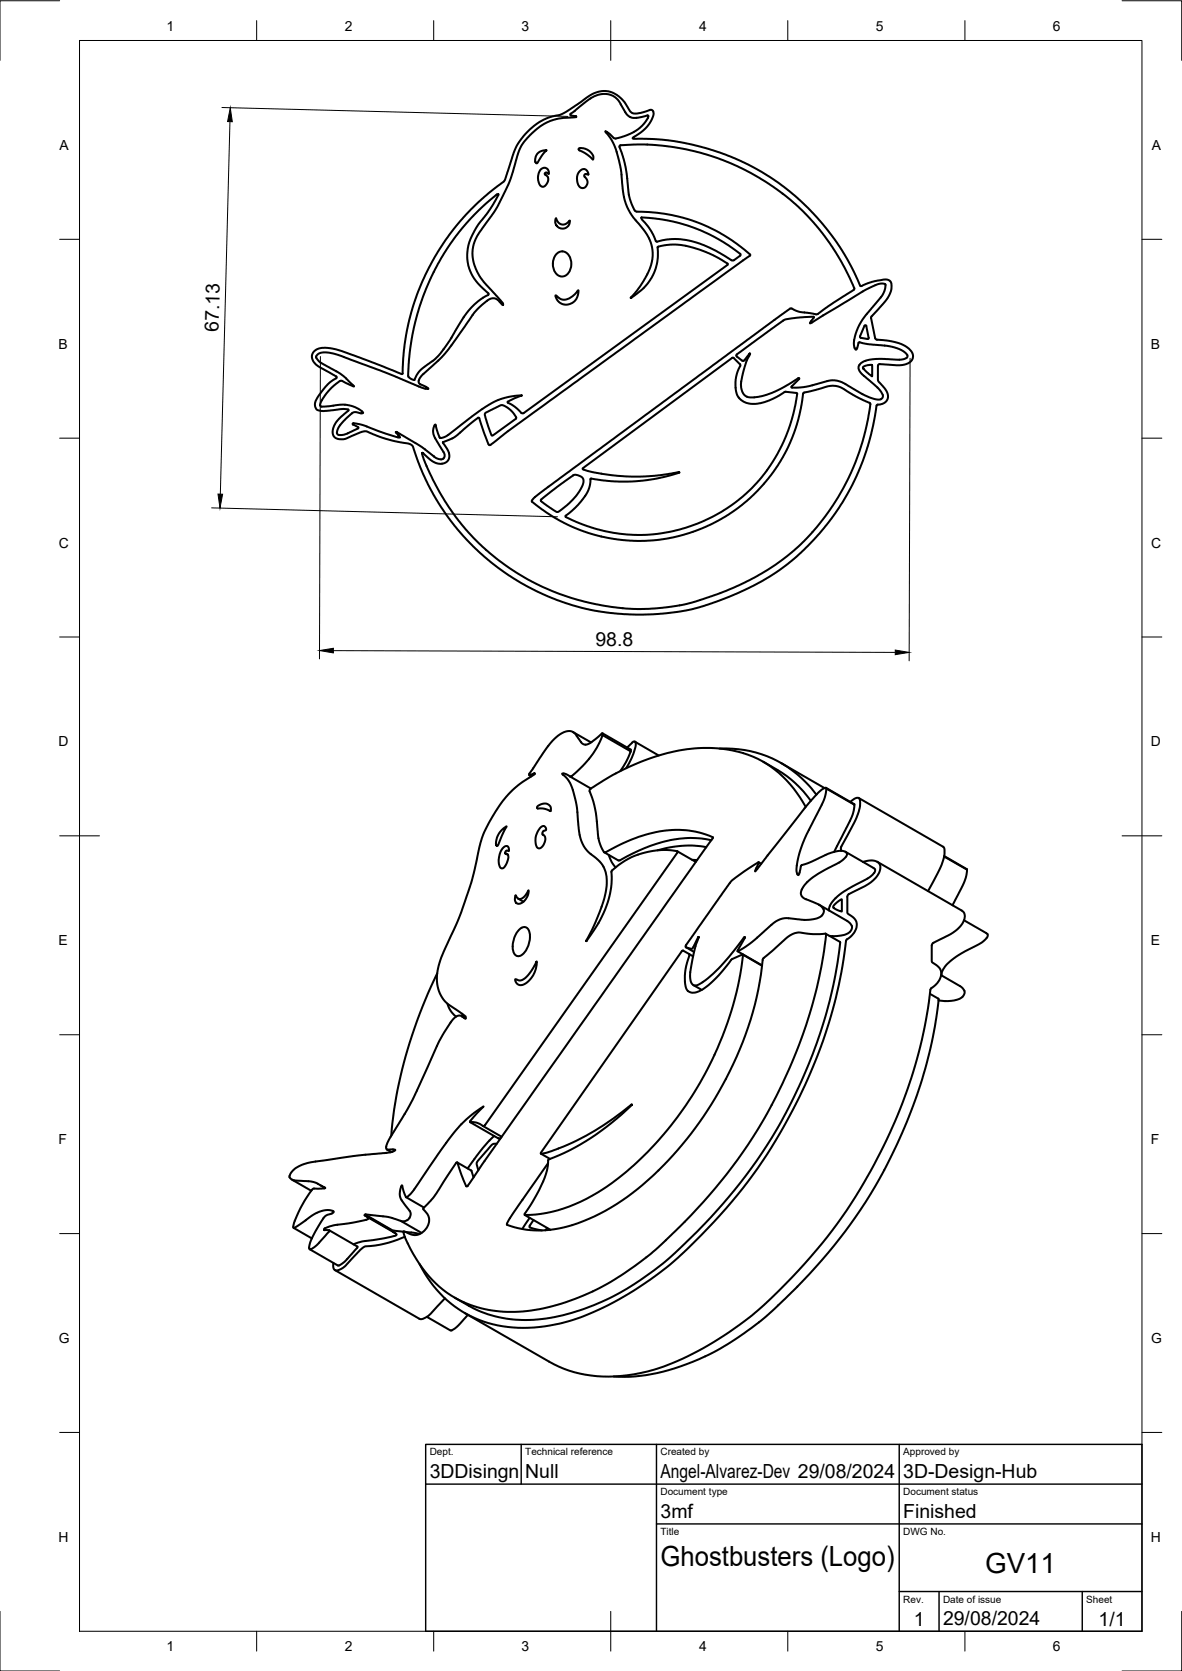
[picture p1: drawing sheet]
<svg xmlns="http://www.w3.org/2000/svg" width="297mm" height="420mm" viewBox="0 0 297 420" stroke-linecap="round" stroke-linejoin="round" font-family="sans-serif">
<!-- layer: Visible -->
<g fill="none" stroke="#000" stroke-width=".51">
<path d="M135.2 38.5l1.1-.6a.81 .81 0 0 1 1-.1l-1.1 1.3-1.1 1.8-.3 .2-.3-.5v-.6l.2-.9zM143.4 28.6l5.4-4.1 1.7-.7 1.8-.2 1.5 .4 1.2 .8 .6 .7 1.7 3 1.1 .9 1.3 .3 3.2-.6-.1 .5-.8 1.3-1.7 1.7-2.6 1.3-3 .9M143.4 28.6l-.1 .3 .2 .1M143.5 29.1l1.2 .1 .1 .2-4.5 .4-1.8 .5-1.7 .8-2.2 1.6-2.9 3-1.3 2.4-2 6.8-2 4.2-2 3.9-4.1 5.7-1 2-.4 1.3-.2 1.9 .2 1.6 .7 2.1 .9 1.8 1.1 1.5 4.7 5.2 .1 .6-1.4-1.3a2.39 2.39 0 0 0-3.2 .7l-2.7 2.6-7.3 10.3-5.7 5.3-.9 1.4M145.5 37.3l1.5 .1 1.1 .6 1 1.2v.9l-1.9-1.5-1.7-.9zM154.8 34.8h-.5l-1.2-1.2-1-.6 1.8 2.6 1 2.4 1.1 4.5 .7 6.2 .8 3 1.5 2.7 3.5 4.5 1 2 .5 2-.1 2.4-1 3.2-2.1 3.6-2.3 2.8M156 36.5l6-.2 5.3 .4 5.1 .8 6.1 1.6 5.2 2 5.2 2.5 5.4 3.3 4.2 3.2 4.1 3.9 4.6 5.4 1.9 2.7 2.5 4 3.1 6.3-.2 .5-8.1 5.4a2.55 2.55 0 0 1-3 .4l-2.1-.2-1.4-.4a1.34 1.34 0 0 0-2.1 0l-60.9 45-2.5 1.9-.8 1.1 3.9 2.9 4.8 2.8 4.5 1.8 4.6 1.4 5.2 .8 5.4 .2 5.4-.5 4.2-1 5.7-2 5.7-3.1 4.6-3.4 2.8-2.6 2.1-2.4 3-4.1 1.8-3 1.3-2.8 2.1-5.8 1.3-6.6 6.1-1.6h2.1l1.3 .4 3.7 2.2 3.3 1.6 .2 .4M156 36.5l-.2 .1a2.17 2.17 0 0 0 .4 1.8l1.1 4 .9 7.1a9.2 9.2 0 0 0 1.6 3.7l5.2 .3 2.9 .4a42 42 0 0 1 20.6 10.1M164.2 28.1l-.1 1.1-1.4 2.5-1.5 1.5-2.1 1.4-.1 .2 8.6 .4 4.4 .7 5.2 1.3 5 1.6 4 1.7 3.9 2 3.7 2.2 3.3 2.3 3.3 2.8 2.7 2.5 3.8 4.2 2.8 3.6 2.4 3.7 1.9 3.3 2.1 4.7a1.23 1.23 0 0 0 1.4-.3l2.6-.9 2.8-.3 .7 .3 .4 .6-.1 2.1a13.1 13.1 0 0 1-3.6 4.9l-1.4 1.6 1 5.2 .5 .4M164.2 28a.82 .82 0 0 0-1.4-.2l-2.6 .7h-1.2l-.7-.5-1.4-2.4-1.9-1.7-2-.9-1.4-.1-1 .1-2.2 .9-6.8 4.6-1.1 .5-2.7 .6-2.1 1-1.4 1-2.3 2.1-1.3 1.7-1.1 1.8-2.8 8.2-6.4 5.3-4.8 5-3.7 4.7-4.1 6.8-3.1 7-1.9 6.4-1.1 6.1-.5 7.2M119.5 53.7l3.8-3.5 1.6-1.3h.4l-2.2 3.8-2.9 3.8-1 1.6-1.3 2.8-.5 2.6 .3 3.2 .8 2.2 1.6 2.3 2.5 2.4a.44 .44 0 0 1 .1 .6 .44 .44 0 0 1-.5 .2l-2 1.3-2.2 2.1-1.7 2.3-3 5-2.6 3.7-1.5 1.6-3.5 2.6-1.3 2a.59 .59 0 0 1-.5 .5 .59 .59 0 0 1-.6-.3l-.6-.4-.1-.7 .2-3.5 .7-5.4 1.4-6.2 1.7-5.2 2.8-6.2 3-5.1 2.9-4.1zM135.8 42.7l.7-.5h.6l.5 .3 .3 .7v.6l-.6-.4-.4 .2 .7 .8 .2 .9-.4 1-.9 .7-.8-.4-.5-1.3 .1-1.6z"/>
<path d="M139.7 54.9l.7 1.1 1 .5 .9-.3 .9-.7-.2 1-.5 .6-.6 .3-1.4-.1-.7-.6-.2-.5zM147.2 43.8a.57 .57 0 0 0-.4 .5 .57 .57 0 0 0 .5 .5l.4 .9-.4 1.1-.7 .5-.7-.1-.5-.6-.3-1-.1-1.1 .2-.7 .7-1 1-.3 .6 .4 .4 .8-.1 .2-.6-.1M161.2 54.7l.1 .5 1.5 1.6 1 1.5 1 2.3M161.2 54.7l6.4 .7 3.3 .7 3.1 1 5.7 2.5 3.5 2.2 2.8 2M139.6 74.3l1.4 .9 1.3 .1 1.7-.9 1.4-1.4-.2 1.2-.6 1.3-.7 .6-1 .4h-1.3l-1-.4-.6-.7zM140 63.8a2.03 2.03 0 0 1 2.1-.5 2.03 2.03 0 0 1 1.3 1.8 3.5 3.5 0 0 1-1.7 4.4 2.64 2.64 0 0 1-2.8-3.2l.3-1.4zM158.5 74.9h.1M158.5 74.9l3.2-2.4 2.2-2.9 .7-1.5 .6-2.1 .1-1.6-.1-2.2 .2-.2 3.5-.5 2.4 .1 1.8 .4 5.1 1.7 2.5 1.3 2.2 1.3-.1 .3-51.2 37.3M164.8 60.6l.3 .2 2.8-.6a23.3 23.3 0 0 1 14.6 4.4l1.3 .8M186 64.3l-1.6 1.1h-.5M186 63.8v.5M188.5 64a.55 .55 0 0 1-.6 .6l-60.5 44-3 2.4a1.73 1.73 0 0 1-1.5 .8l-1.3-3-1.2-3.6-.2-.2-6 4.9-2.9 1.3 1.3 2.2 .3 1.1a2.34 2.34 0 0 1-3.6 1.8l-1.2-.7-2-1.7 .1 .7 .9 2.3 2.5 5.3 2.3 4 3.2 4.6 2.6 3 3.5 3.7 3.7 3 3.8 2.8a57.2 57.2 0 0 0 44.7 8.3l8.9-3 4.9-2.1 4.3-2.3 3.3-2.1 2.8-2.1 3-2.5 3.3-3.4 2.8-3.4 2.6-3.7 2.6-4.2 2-3.9 1.2-3.1 1.6-4.7 1.4-5.5 .6-3.9"/>
<path d="M204.4 79.7l-3.6 .1-3.5 .5-12.1 8.8a.3 .3 0 0 0-.2 .3 .3 .3 0 0 0 .2 .3l1.6 1.1 1.5-1.8h.2l-.8 1.6-.6 1.7-.9 4.3 .1 1 .4 1.3 .5 .5 .7 .4 1.5 .1 3.4-.7 3.5-1.5 4.3-2.6h.2v.2M204.4 79.6l.1 .3-1 1.4 14.1-8.5 2.7-1.3 1.2-.2a.87 .87 0 0 1 1 .5l-.2 1.2-.6 1.3-4.3 5.2-1.8 3-1 3.3 .1 1.5 .4 .6 .2-.2 .5-1.4M100.9 94.1l-8.1-3.3-8.2-2.9-1.5-.3-2.1-.1-.9 .1-.9 .5-.5 .6-.3 .8 .1 .7 .5 1 1.1 1 4 2.2a.41 .41 0 0 1 .4 .4 .41 .41 0 0 1-.2 .4l-1.8 1.3-2.3 2.8-.9 1.5-.2 .7 .2 .9 .4 .7 1.1 .2 5.4-.5 1.3 .2M101.2 93.9l-.3 .1M105.2 95.7a1.3 1.3 0 0 0 1.2 1.2l1.3 .8-1.6-.2-10.7-4.4-11.3-4.1-1.7-.4h-1.3l-1 .3-.5 .5a.83 .83 0 0 0 .4 1.2l.9 .8 4.6 2.6 1.3 .9 2.2 2.3-2.4-1.1a1.1 1.1 0 0 0-1.8 .2l-1.5 1.2-1.2 1.4-1.2 1.8-.5 1.2M184 90l-37.6 27.8 .5 .4 2.3 .6 4.7 .7 3.6 .3 7-.2 6.1-.9 .1 .1-5.5 1.5-5.1 .7-5.6 .1-6-.8-.5 2.5-1.1 2.1-1.8 2.2-3 2.6a3.1 3.1 0 0 0 1.9 1.2l5.4 2 6.1 1.3 5.8 .3 5.5-.5a39.9 39.9 0 0 0 33.5-35.1l-.2-.1M184 90h.4l1.5 1.6M185.9 91.5l.1 .6M186 92.1l-.7 1.4-.3 1.3-.1 3.1 .6 1.8 .7 .9 1 .6 1.4 .3 2.4-.1 3.4-1.2 2.9-1.7 2.8 .3M215.7 86.2a.74 .74 0 0 1 1.1 .1l6.8 .8 2.2 .6 1.4 .8a1.52 1.52 0 0 1 .8 1.3l-.2 .2M216.1 84.6l.2 .3 1.7 .3 .3-.1-.7-3.3-.3 .1-1.2 2.7M216.9 92.2l1-.4h1.3v2.8l-2.2-1.9z"/>
<path d="M220.4 85.4l3.1 .3 2.9 .8 2 1.2 .7 .8 .3 .7v.9l-.3 .5-.4 .4-1 .6-1.6 .2-4.6-.2a.62 .62 0 0 0-.9 .4l.1 3.7 2 2.5 .4 .9 .1 .8-.2 .6-.6 .7-.7 .4-1.1 .1M227.8 90l-1.5 .4-4.6-.2-2.3 .1-2.2 .5-1.1 .7-.3 .6v.5l.5 1.1 4.5 4.1a3.1 3.1 0 0 1 1 2.1 2.1 2.1 0 0 1-2.6 .3l-2.3-1-4.6-2.7-1.8-.8h-2.2l-4 1.1a10.7 10.7 0 0 1-5.5 .5l2-2M80.5 101.9l.3 .3M80.8 102.3l4.8-.6 1.6 .1 2 .5 2 1.4-.2 .2-1.7-.3-.7 .2-2.2 2-1.2 1.5a1.94 1.94 0 0 0-.3 2h1.5l3.6-1.6M87.5 103l.1 .2M127.6 101l3.6-1.6-1.9 .1-2.5 .6-3.3 1.3-3.2 2-7.4 5.7-1.4 .9h-1l-1-3.2a2.22 2.22 0 0 0-.6 2.1l.4 1.2 2.3 3.8 .1 .9a1.03 1.03 0 0 1-1.7 .5l-4.6-3.3-5.7-3.4-.2 .2 .9 .9 .1 .3-3.5-.9-5.8-2.2-2.5-.5v.4l1.3 .6v.3M127.6 101a.36 .36 0 0 0 .1 .4 .36 .36 0 0 0 .4 .1l1.8 1.2 1.1 1.1M129.7 104.9l-.1 .4-5.9 4.2-.9-2.1-1-3.3 .3-.4 .9-.4 3.2-1.4 2 1.2 1.5 1.8M131 103.8l.6 .1M220.3 102l-.9 5-1.3 5.1-1.8 5.2-2.2 4.7-2.5 4.5-3.4 4.8-3.1 3.8-3.8 3.9-3.3 2.8-4.9 3.3-4.8 2.7-5 2.2-5.3 2-4.4 1.3-3.9 .6-5.9 .6h-4.1l-4.5-.2-4.8-.6-4.3-.9-3.9-1.2-4.4-1.6-7.1-3.5-4.1-2.7-4.6-3.6-3.9-3.7-3.9-4.3-3.4-4.7-2.7-4.7-2-4.1-2.3-6.3-.3-.4-.9-.5-5.7-1.2-4.8-1.8-1.2 .1-2.1 .9a4.9 4.9 0 0 1-3.3 .9l-.9-.1-.7-.6-.3-.9 .1-1.1 1.1-1.9 2.7-2.5M220.6 101.7l-.3 .3M136 125.6l8.1-6.1 .6-.1 1.3 .4 .4 .3 .2 .7-.1 .8-.5 1.3-1.3 1.9-2.5 2.5a4.1 4.1 0 0 1-2.1 1.4l-3-1.9a1.78 1.78 0 0 1-1.2-1.1z"/>
<path d="M133 194.9l.5 .3M133.1 194.9l1.2-.5 .1 .2-.3 .2a24.4 24.4 0 0 0-8.8 8 31.3 31.3 0 0 0-5.8 14.7 96.2 96.2 0 0 1-8 21.9 12.9 12.9 0 0 0-1 10.3 9.3 9.3 0 0 0 4.4 4.4l1.4 1a.77 .77 0 0 1 .7 1h-.1a1.86 1.86 0 0 0-3.2 .4l-1.6 2.3a48.1 48.1 0 0 0-4.7 9.7l-2.6 5.7a126.6 126.6 0 0 1-7.2 12.6 2.3 2.3 0 0 0-.4 2.2l2.1 .1a4.2 4.2 0 0 1-3.2 .9l-7.5 .7-9.3 1.4a8.2 8.2 0 0 0-6.3 3.1 1.12 1.12 0 0 0 1.1 1.6l.8 .1a10.3 10.3 0 0 1 6.7 1.7l.1 .1-.2 .1-2.6 .1M143.2 195.2l5.2 3.1-.3 .5a38.7 38.7 0 0 1 2.2 11.2l.3 1.7 .7 1.8a.77 .77 0 0 0 1 .8M144 184.1l4.5 2.6M148.4 198.3a56.5 56.5 0 0 1 27.2-10.2 27 27 0 0 1 24.6 11.2l2.3 3.6M151.4 184.4l7.1 4.2M151.4 184.8a22.4 22.4 0 0 1-8.1 10.5l-1.3-.7-.6-.1-.1 .1a8.1 8.1 0 0 1 3.1 5.7l.6 2.8 .2 2.1a18.8 18.8 0 0 0 1.5 7.6 17.2 17.2 0 0 0 3.9 3.7 8.6 8.6 0 0 1 1.5 8.4 57.3 57.3 0 0 1-4.7 11.7M157.6 188l1.5-1.4 .4-.1 .2 .2a12.4 12.4 0 0 1-2.3 6.5M158.5 188.9l-7.1-4.1v-.4l-2.7 2.2a1.76 1.76 0 0 1-1.8 .6 1.76 1.76 0 0 1-1.3-1.3 3.4 3.4 0 0 0-2.7-2.1 8.7 8.7 0 0 0-5.5 4.3l-4.3 6.4-.1 .3 .2 .1M158.5 188.9l-.1 .3a18.6 18.6 0 0 1-2.5 4.7M158.5 188.6v.3M159.6 186.5l5.9 3.5"/>
<path d="M180.8 188.2a28 28 0 0 1 24.3 11.6M191.8 191.5a30.5 30.5 0 0 1 12 9.9M196.3 191.9l10.9 6.3M207.6 198.1l7.1 4.2M207.7 198.3l-.1-.2a4.7 4.7 0 0 0-2.9 2.2l-2.5 2.9-12.3 15.8-.2 .1 .9-2.3-3.4 2.2a17.3 17.3 0 0 0-6.3 6.5l-8.5 12.1-.1 .5 1.4 .5 .3-.1 1.4-2.8M126 208.8l1.3-1-2.1 4.6-.3 .3a2.59 2.59 0 0 1 .3-2.8zM126.3 213.3a.81 .81 0 0 1 1.1-.5 .81 .81 0 0 1 .4 1.2l-.1-.1a.51 .51 0 0 0-.6 .1 .51 .51 0 0 0-.1 .6 1.06 1.06 0 0 1 .6 1.7l-.4 1a1.37 1.37 0 0 1-1.1 1.1l-.2-.1a4.2 4.2 0 0 1 .4-5zM127 214.6l.7 .4M127.7 213.9l.1 .1M135.2 202.6a2.03 2.03 0 0 1 3.2 .4l-.1 1a5.4 5.4 0 0 0-3.3-.8v-.3zM135.9 208a.7 .7 0 0 1 1-.2 .7 .7 0 0 1 .1 1 .7 .7 0 0 0-.7 .6 .7 .7 0 0 0 .5 .8 2.16 2.16 0 0 1-1.5 3.1 3.7 3.7 0 0 1-.2-4.3zM136.4 209.8l.2 .2"/>
<path d="M138.1 203.9h.2M153 215a7.7 7.7 0 0 0 1.7 3.1M170.2 214a19 19 0 0 0-16.5 5.1 24.9 24.9 0 0 1-5.7 16.7l-.6 .8M170.2 214v.4l-48.5 68.6a.92 .92 0 0 1-1.1-.4l-1.2-.4-1.3-.1 .1-.2M170.2 214.1l4.7 2.6M173.9 216.2l1.3 .1M177.5 213a26.3 26.3 0 0 0-12.3 .8M178.8 211.3a28.7 28.7 0 0 0-18.4 2.7l-4.9 2.4-3.7-2.1M179.1 210.8l-57.8 81.8-3.7 5.5M179.1 210.5a25 25 0 0 0-19.4 .2l-3.7 1.6-3.7 2M179.1 210.5v.3M190.7 216.8l.6 .4"/>
<path d="M209.6 214.2l2.4-4.7a23.1 23.1 0 0 0 2.7-6.7v-.4l-7.1-4.1a18.1 18.1 0 0 1-2.4 6.7 36.1 36.1 0 0 0-5 13.6v.2a.82 .82 0 0 0 .5 1.1l.4-1.3a1.02 1.02 0 0 1 1.1-1.3l1.3-.4a22.7 22.7 0 0 1 8-3l.9 .2 .4 .4M212.4 214.2l7.5 4.3M212.8 214.5a2.16 2.16 0 0 1-1.4 2l-.2 .2a29.6 29.6 0 0 0-9 5.8l-.3 .4a1.92 1.92 0 0 0-.6 2.1 1.92 1.92 0 0 0 1.8 1.3l.3 .1a8.9 8.9 0 0 1 3.4 1.9l.2 .4M213.7 201.6a2.23 2.23 0 0 1 2.1-.9 5.8 5.8 0 0 1-.6 4.9l-3.8 7.3v1M215.8 200.7l21.2 12.2a4.7 4.7 0 0 1-.2 4l-1.1 2.6-2.5 4.6M216.9 216.7a3.8 3.8 0 0 1 4.1 .4 3.6 3.6 0 0 1-1.5 4.2l-2.1 1.5-1.9 .9a5.8 5.8 0 0 0-2.5 1.6v4.4a3.4 3.4 0 0 1 2.3 2.9 5.4 5.4 0 0 1-2.7 3.8 127.7 127.7 0 0 1-33.2 70.8 89.9 89.9 0 0 1-21.3 18 53.2 53.2 0 0 1-22.6 8.5 28.5 28.5 0 0 1-27.3-11.4l-2.7-4.4M219.9 218.5a2.08 2.08 0 0 1-1.4 2.1l-.3 .2a38 38 0 0 0-8.5 5.3l-.7 .9a2.83 2.83 0 0 0-.6 2M220.5 216.7l21.2 12.2a2.13 2.13 0 0 1 .2 3.2l-.2 .3a15.2 15.2 0 0 1-6.4 4.3l-.9 .5-.3 .5 .2 4.3a3.4 3.4 0 0 1 2.2 2.8 5.4 5.4 0 0 1-2.6 3.9 128.9 128.9 0 0 1-40 77.6 79.5 79.5 0 0 1-30.4 18.3 33.8 33.8 0 0 1-24.3-1.6l-22.4-12.9M237.3 215.4l5.7 3.3a18.1 18.1 0 0 1-2.4 6.5l-1.2 2.4M237.3 215.2l5.7 3.5M129.5 225.3l.2 .1M129.5 225.1h.1a1.11 1.11 0 0 0 .9 .9 1.11 1.11 0 0 0 1.2-.5l1.1-1.6a3.1 3.1 0 0 1-2.7 3.3 1.51 1.51 0 0 1-.6-2.1z"/>
<path d="M130.2 226l1.4 .7M130.4 233.8a1.48 1.48 0 0 1 1.8-.6 1.48 1.48 0 0 1 .9 1.6 6 6 0 0 1-2.2 5.4 1.44 1.44 0 0 1-1.5-.1 1.44 1.44 0 0 1-.5-1.4 6.5 6.5 0 0 1 1.5-4.9zM147.3 236.5l.1 .1M171.7 239l1.4 .9M171.7 239l-.4 .2-35.3 50.6-.1 .3a40.7 40.7 0 0 0 13.6-5.8 76.3 76.3 0 0 0 9.1-6.5M172.4 238.2l2 1.2M173.1 239.8l.2 .3a12.3 12.3 0 0 0-.7 8.8 2.49 2.49 0 0 0 3.5 .1 29.9 29.9 0 0 0 7.9-7.9l2.5-1.1M173.1 239.9l1.1 .6M175.5 235.6v.2M175.6 235.6l-.1 .3a31.7 31.7 0 0 0-2 10.3 1.42 1.42 0 0 0 .8 1.5 1.42 1.42 0 0 0 1.7-.4 38.1 38.1 0 0 0 9.7-9.9l1.4-1.8M185.3 239.2l6.2 3.5M186.5 240h.1a82 82 0 0 1-13.4 36.7 75.5 75.5 0 0 1-24.4 23.9 31.6 31.6 0 0 1-17 4.8l.1-.3a32.2 32.2 0 0 0 5.8-12.1l.1-1.3a62.3 62.3 0 0 0 21-13.9l-.1-.1"/>
<path d="M187.1 235.6l.1 .1M205.9 227.5l7 4.1a1.64 1.64 0 0 1 .9 2.5l-.2 .2M207 228.7a2.14 2.14 0 0 1-2 2.3 20.4 20.4 0 0 1-7.4-.2 7.3 7.3 0 0 0-4.8 2.7 27.8 27.8 0 0 1-7.5 5.7l1.9-3.4-.1-.2M207.5 234.8l3.6 2 .1 .3M207.6 235a124.3 124.3 0 0 1-38.6 75.2 68.3 68.3 0 0 1-31.3 18.5 30.9 30.9 0 0 1-25.4-3.6 31.5 31.5 0 0 1-10.9-15.4l.2-.1 1.1 .5a3.7 3.7 0 0 0 5.1-3 3.9 3.9 0 0 0-1.5-3.2 23.4 23.4 0 0 0 4.1-5l4.4-6.6 2.3 5.9M207.6 235l-.2-.2a23.4 23.4 0 0 1-6.8-.3l-1.3 .3-1.4 .8-6.1 5.4a90.1 90.1 0 0 1-31.6 58 44.2 44.2 0 0 1-22.8 10.3 21.7 21.7 0 0 1-10-1.4l1.7-3 8.6-12.4M209.8 227.4l1.7-1.3v3.1a3.1 3.1 0 0 1-2.1-1.2zM211.1 237.1a124.2 124.2 0 0 1-36.8 73.5 70.4 70.4 0 0 1-30.7 19.5 33.4 33.4 0 0 1-24.7-1.2l-4.6-2.6M213.6 234.3a8.2 8.2 0 0 1-5 1h-.2M242.3 231.4l5.5 3.2a.92 .92 0 0 1 .4 .9 .92 .92 0 0 1-.6 .7l-1.1 .9a34.5 34.5 0 0 0-8.7 5.5l-.5 .8a2.62 2.62 0 0 0-.7 1.9M109.9 244.7a115.4 115.4 0 0 0-11.6 40.9M112.4 252.4a6 6 0 0 0 2.2 3.2"/>
<path d="M116 255.5l1 .6M116.1 254.9l.4 .9M129.5 246.3a2.37 2.37 0 0 0 3.3-1.2l2.1-3.4a6.2 6.2 0 0 1-3.8 6 1.4 1.4 0 0 1-1.6-1.4zM174.2 240.3l-.1 .1M174.2 247.7l2.1 1.2M186.6 240l4.9 2.8M233.7 249.9l2.1 1.2a116.7 116.7 0 0 1-14.7 45.2 133 133 0 0 1-32.3 37.6 58.8 58.8 0 0 1-29.3 12.2h-5.3M236.5 245.2l5.1 3 .7 .9M241.9 250.7a9 9 0 0 1-6 .9M242.4 249.1v.7l-.5 .8M73.4 296.6l4.8 2.8M78.9 298.8l-.1 .1a25.3 25.3 0 0 0-5.1 9.6l.1 .2h.2l3.7-2.5a6.5 6.5 0 0 1 6.1-1.6 .8 .8 0 0 1-.9 .7 2.09 2.09 0 0 0-1.7 1.1l-2.9 5.2-.6 1.8 .1 .7a4.4 4.4 0 0 0 2.7-2l2.2-2.4v-.4l7.1 4.1"/>
<path d="M80.5 298l1.2 .7M97.2 289l1.1 .7M98.1 289.6v.1M114.9 292.3l3.6 2.1 .5 1.7M117.6 298.1l-.3 .2-.2-.1M118.1 282.2l7.1 4h.6M118.2 281.9l3.3-3.7a33.2 33.2 0 0 0-10.5 10.7l-6.9 10.2-.9 1.1-1 .8a5.5 5.5 0 0 1-1.2-2.9v-.1a3.9 3.9 0 0 0 .7 4.9 4.1 4.1 0 0 1 1.5 2.3l-.3 1-.6 .6M121.4 283.1l4.7 2.7M124.2 285.6l-2.9 3.1-3.8 5.1M124.8 287.6a1.75 1.75 0 0 0-1.9 1.1l-1.3 1.5a4.5 4.5 0 0 0-1.8 2.6l.4 1.4M135.9 290.1l2.3 1.3M73.8 308.7l4.6 2.7"/>
<path d="M77.8 314.1l7.1 4.1h.3M81.4 309.3l.1-.4 2.2-.8a34.4 34.4 0 0 0 8.9-1.7l-.3-.4 7.1 4.1a.37 .37 0 0 1 .2 .5 .37 .37 0 0 1-.5 .2l-2.7 .6-5.3 .7-2.3 .8M81.5 309.3h1.2M84.2 319.4l21.2 12.2a3.4 3.4 0 0 0 2.9-1.3l3.5-3.8M89.8 313.4v.4l-.8 .8a15 15 0 0 1-3.8 3.6M91.7 305.5l7.1 4-.1 .1M91.8 305.4h.1a33.9 33.9 0 0 1 7.8 1.2l1 .4 5.2 3M92.3 306l-.6-.5 7.6 4.5M98.8 309.5l2.6 .2M101.7 311a29.1 29.1 0 0 1-10.1 2.5l-1.2 .9-3.7 4-.9 .6a1.27 1.27 0 0 1-1.9 0l-.1-1.4M102 309.8l3.4 .5M102.1 301l4.5 2.6"/>
<path d="M102.3 306.8a1.89 1.89 0 0 1-1.6 .2M131.9 305.5l6.4 3.7M133.1 306.2l-1.8 2.8M133.1 308.6l3.1 .8M134.1 306.8l-1 1.3 .1 .5M137.5 308.8l-.5 .6M107.3 331.1l5.9 3.4M113.5 334.5h-.3M117.6 330.6a16.9 16.9 0 0 1-4.1 3.9"/>
</g>
<!-- layer: BORDER -->
<g fill="none" stroke="#000" stroke-width=".25">
<path d="M15 .2h-15v15M20 10.2h267v400h-267zM64.5 5.2v5M109 5.2v5M153.5 5.2v10M198 5.2v5M242.5 5.2v5M282 .2h15v15M15 60.2h5M287 60.2h5M15 110.2h5M287 110.2h5"/>
<path d="M15 160.2h5M287 160.2h5M15 210.2h10M282 210.2h10M15 260.2h5M287 260.2h5M15 310.2h5M287 310.2h5M15 360.2h5M287 360.2h5M0 405.2v15h15M64.5 410.2v5"/>
<path d="M109 410.2v5M153.5 405.2v10M198 410.2v5M242.5 410.2v5M297 405.2v15h-15"/>
</g>
<!-- layer: TITLEBLOCK -->
<path d="M107 363.2h180v47h-180zM107 373.2h180M131 363.2v10M165 363.2v47M226 363.2v47M165 383.2h122M226 400.2h61M236 400.2v10M272 400.2v10" fill="none" stroke="#000" stroke-width=".36"/>
<!-- layer: FD_Dimensions -->
<path d="M55.8 27l86.9 2.3M57.8 30.6l-2.4 93.6M80.5 89.6l-.2 76.1M228.7 90.1l-.2 76.1M53.2 127.7l86.9 2.2M83.8 163.6l141.2 .4" fill="none" stroke="#000" stroke-width=".25"/>
<path d="M57.9 27.1l.5 3.5h-1.2zM54.8 124.2l1.1 .1-.6 3.4zM80.3 163.6l3.5-.6v1.2zM225 163.4l3.5 .6-3.5 .6z" fill="#000" stroke="#000" stroke-width=".25"/>
<g font-size="7">
<text x="166" y="393.7">Ghostbusters (Logo)</text>
<text x="247.5" y="395.4">GV11</text>
</g>
<g font-size="4.9">
<text x="54.9" y="83.5" transform="rotate(-89 54.9 83.5)">67.13</text>
<text x="149.6" y="162.3">98.8</text>
<text x="108" y="371.7">3DDisingn</text>
<text x="132" y="371.7">Null</text>
<text x="166" y="371.7">Angel-Alvarez-Dev 29/08/2024</text>
<text x="227" y="371.7">3D-Design-Hub</text>
<text x="166" y="381.7">3mf</text>
<text x="227" y="381.7">Finished</text>
<text x="229.6" y="408.8">1</text>
<text x="237" y="408.7">29/08/2024</text>
<text x="276.1" y="408.8">1/1</text>
</g>
<g font-size="3.5">
<text x="41.9" y="7.7">1</text>
<text x="86.6" y="7.7">2</text>
<text x="131.1" y="7.7">3</text>
<text x="175.7" y="7.7">4</text>
<text x="220.1" y="7.7">5</text>
<text x="264.6" y="7.7">6</text>
<text x="15" y="37.7">A</text>
<text x="289.5" y="37.7">A</text>
<text x="14.7" y="87.7">B</text>
<text x="289.2" y="87.7">B</text>
<text x="14.8" y="137.7">C</text>
<text x="289.3" y="137.7">C</text>
<text x="14.7" y="187.7">D</text>
<text x="289.2" y="187.7">D</text>
<text x="14.7" y="237.7">E</text>
<text x="289.2" y="237.7">E</text>
<text x="14.7" y="287.7">F</text>
<text x="289.2" y="287.7">F</text>
<text x="14.8" y="337.7">G</text>
<text x="289.3" y="337.7">G</text>
<text x="14.7" y="387.7">H</text>
<text x="289.2" y="387.7">H</text>
<text x="41.9" y="415.2">1</text>
<text x="86.6" y="415.2">2</text>
<text x="131.1" y="415.2">3</text>
<text x="175.7" y="415.2">4</text>
<text x="220.1" y="415.2">5</text>
<text x="264.6" y="415.2">6</text>
</g>
<g font-size="2.5">
<text x="108" y="366">Dept.</text>
<text x="132" y="366">Technical reference</text>
<text x="166" y="366">Created by</text>
<text x="227" y="366">Approved by</text>
<text x="166" y="376">Document type</text>
<text x="227" y="376">Document status</text>
<text x="166" y="386">Title</text>
<text x="227" y="386">DWG No.</text>
<text x="227" y="403">Rev.</text>
<text x="237" y="403">Date of issue</text>
<text x="273" y="403">Sheet</text>
</g>
</svg>
